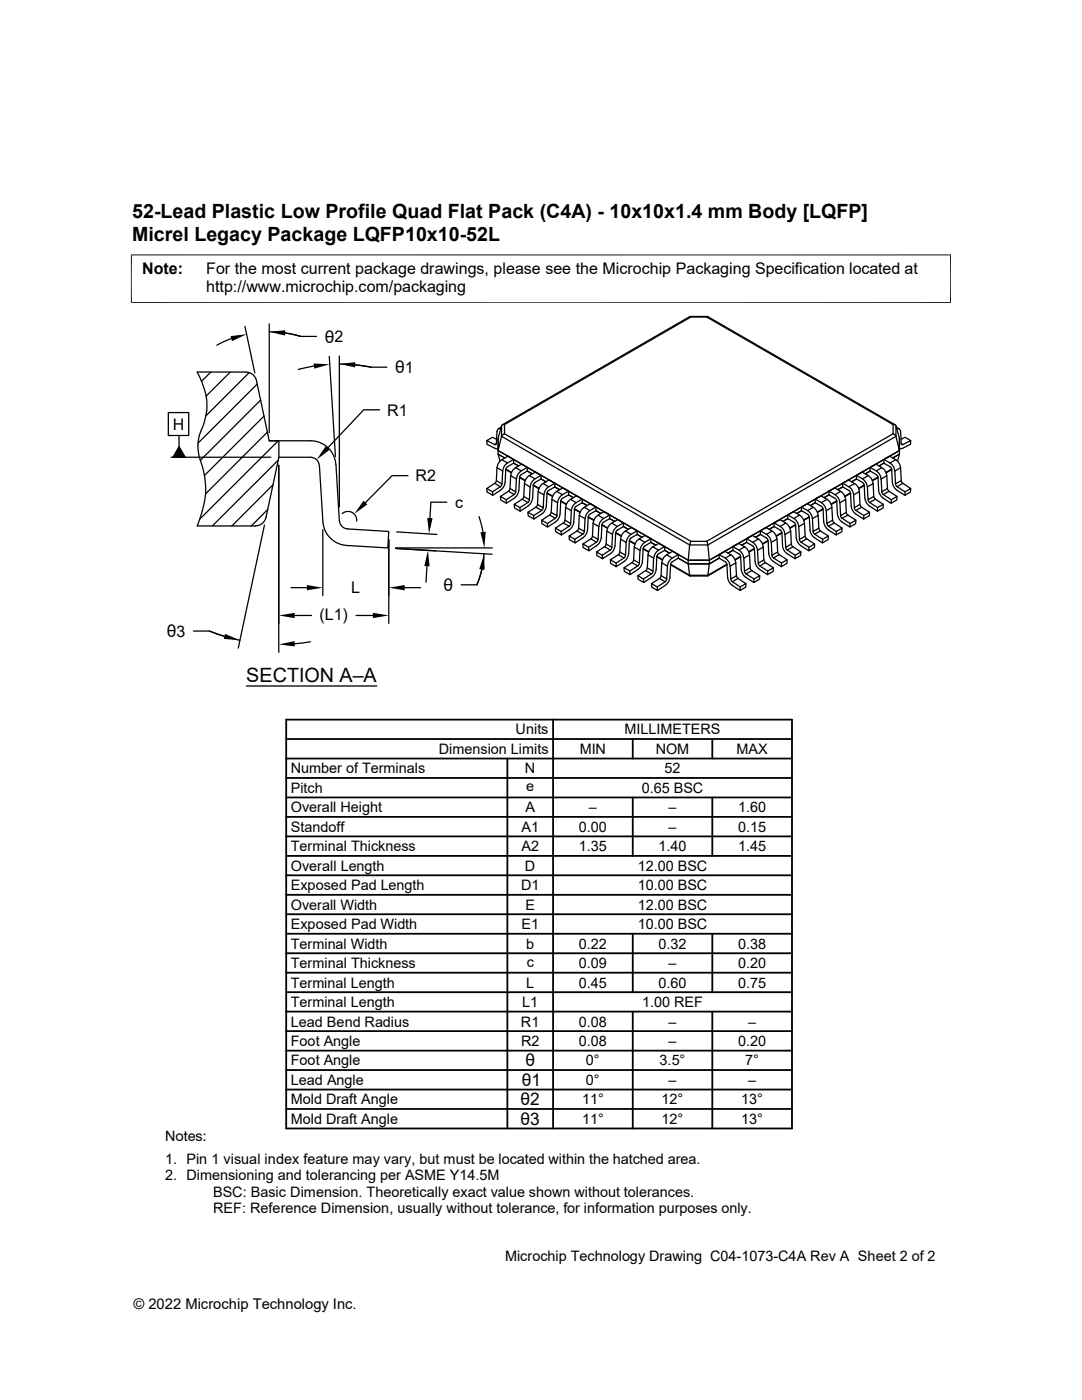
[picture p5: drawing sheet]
<svg xmlns="http://www.w3.org/2000/svg" width="216mm" height="279mm" viewBox="0 0 216 279" stroke-linecap="round" stroke-linejoin="round" font-family="sans-serif">
<g fill="none" stroke="#000" stroke-width=".25">
<path d="M42.1 74.3l-1.9 1.8M46 74.3l-4.9 4.8M46.1 67.6l-2.8 1.3M48.9 65.1l1.9 9.3M49.7 74.4l-8.6 8.6M51.3 76.6l-11.8 11.8M52 79.8l-12 12.1M53.7 64.6v21.8M53.7 66.2a21.6 21.6 0 0 1 6.3 .9M56.9 66.4l3.1 .7M60 67.1h3.2M62.7 73l-3.2 .7"/>
<path d="M65.7 71.1l1.2 20M67.7 71.1v30.1M67.7 72.6l3.2 .2 3.1 .5M70.9 72.8l3.1 .5M74 73.3h3.2M137.7 63.2h3.5M137.9 63.3l-37.2 21.4M137.9 63.3l-.2-.1-37.5 21.6M137.9 63.3h3.1M141 63.3l37.2 21.4M141.2 63.2l37.4 21.6M141.2 63.2l-.2 .1"/>
<path d="M33.6 82.3h4.1v4.6h-4.1zM33.6 86.9h.1M34.1 91.2h19.9M35.7 86.9v2.2M35.7 89.1l1.3 2.1h-2.5zM52.7 83l-11.9 11.9M53.4 86.2l-12.4 12.4M53.7 88h1.9v3.2M53.7 88h8.3a5.1 5.1 0 0 1 5 4.7M53.7 88l-2.5-12a2.18 2.18 0 0 0-2.2-1.7h-9.7a12.1 12.1 0 0 1 1.3 10.6 9 9 0 0 0-.2 8.1 15.6 15.6 0 0 1-.6 10.8l-.5 1.2h11.6a2.23 2.23 0 0 0 2.2-1.8l2.5-12M54.5 96.8l-8.2 8.2M55.5 91.8l-13.1 13.2"/>
<path d="M55.5 88l-15.6 15.6M55.6 92.8v37.4M55.6 91.2h6.4M62 91.3a1.75 1.75 0 0 1 1.7 1.6M63.7 92.9l.7 11.2M67 92.7l.7 11.2M75.8 81.8h-3.2l-7.2 7.6M81.4 94.9h-3.2l-5.3 5.4M97.1 97.5l.1 .7 1.1 .6v-.7M97.1 87.9l.1 .8 1.7 .8h.5M98.7 96.5l-1.6 1 1.2 .6 1.5-1M98.7 96.5l1.1 .6"/>
<path d="M99 95.9l-.3 .6M99 88.5l-.1 .2h-.2M99.1 87.7l-.8-.4-1.2 .6 1.6 .8M99.2 93.3l-.2 2.6 1.2 .7 .1-2.6M99.2 93.3l1.1 .7M99.4 87.5v2.4v-2.4l.7-2.5v2.1l37.5 21.7M99.4 90.6l1.3 .8M99.4 90.6l.4 1.4M99.9 99.1l1.6-1.1 1.1 .7-1.6 1zM99.9 99.1v.7l1.1 .6v-.7M99.9 85.6a.55 .55 0 0 0-.7 .5l-.2 2.4-.3 .2M100 85.2l-.6 .4"/>
<path d="M100.1 87.1l-.7 2.8 37.9 21.9-37.9-21.9v.7M100.1 91.8a2.05 2.05 0 0 0-.9 1.5M100.2 96.6l-.4 .5M100.7 86.6l-.6 .5M100.7 84.7l-.4 .1-.2 .2M100.7 84.7v1.9M100.7 86.6l37.2 21.4M100.8 96.3l-.2 .6-.4 .6-1.9 1.3M100.9 93.7l1.1 .7M100.9 93.6l1.2 .7M101.3 92.4a2.05 2.05 0 0 0-1 1.6M101.8 97.5l-.3 .5"/>
<path d="M101.9 94.9l-.1 2.6 1.1 .6 .1-2.5M101.9 94.9l1.1 .7M102.5 92.4l1 .6M102.5 92.4l-1.5 1-.2 2.9M102.5 91.7l-1.2 .7-1.2-.7 1.2-.7 1.2 .7v.7M102.9 93.3a2.05 2.05 0 0 0-1 1.6M102.9 98.1l-.3 .6M103.5 97.8l-.1 .7-.4 .6-2 1.3M103.7 95.3l1.1 .6M103.7 95.2l1.1 .7M104 94a2.05 2.05 0 0 0-.9 1.6M104.2 99.6l-1.6 1 1.2 .7 1.5-1"/>
<path d="M104.2 99.6l1.1 .7M104.5 99.1l-.3 .5M104.6 96.5l1.2 .7-.2 2.5-1.1-.6zM105.2 94l1 .6M105.2 94l-1.4 1-.3 2.8M105.2 93.3l-1.2 .7-1.1-.7 1.2-.7 1.1 .7v.7M105.6 94.9a2.05 2.05 0 0 0-1 1.6M105.6 99.7l-.3 .6M106.4 96.9l1.1 .6M106.4 96.8l1.1 .7M106.7 95.6a2.05 2.05 0 0 0-.9 1.6M106.7 96.3l-.3 .6-.2 2.7-.2 .7-.6 .7-1.6 1"/>
<path d="M107.4 98.1l1.1 .7-.1 2.5-1.1-.6zM108 95.6l-1.3 .7M108 94.9l-1.3 .7-1.1-.7 1.2-.7 1.2 .7v.7M108 95.6l.9 .6M108.4 96.5a2.05 2.05 0 0 0-1 1.6M109.2 98.5l1.1 .6M109.2 98.4l1.1 .6M109.5 97.2a2.05 2.05 0 0 0-1 1.5M110.1 99.7l1.2 .6-.2 2.6-1.1-.6zM110.7 97.2l1 .5M110.7 97.2l-1.4 .9-.3 3.1-.4 .9-.5 .5-1.6 1M110.7 96.4l-1.2 .8-1.1-.7 1.2-.7 1.1 .6v.8"/>
<path d="M111.1 98.1a2.05 2.05 0 0 0-1 1.6M111.9 99.9l1.1 .7M112.2 98.7a2.05 2.05 0 0 0-.9 1.6M113.5 98.8l.9 .5M113.5 98.8l-1.5 .9-.2 2.9M113.5 98l-1.3 .7-1.1-.6 1.2-.7 1.2 .6v.8M113.8 99.7a2.05 2.05 0 0 0-.9 1.6M116.2 99.6l-1.2 .7-1.2-.6 1.2-.7 1.2 .6v.7M162.7 99.6l1.2 .7 1.1-.6-1.2-.7-1.1 .6v.7l1.4 1 .3 3.1 .4 .8 .5 .5M165 99.7a2.05 2.05 0 0 1 1 1.6M165.4 98.8l-1 .5M165.4 98l1.2 .7 1.2-.6-1.3-.7-1.1 .6v.8l1.2 .7 .3 .4 .2 2.7"/>
<path d="M166.6 98.7a2.05 2.05 0 0 1 1 1.6M167 99.9l-1.2 .7M167.8 98.1a2.05 2.05 0 0 1 .9 1.6M168.1 97.2l-.9 .5M168.1 96.4l1.3 .8 1.1-.7-1.2-.7-1.2 .6v.8l1.5 .9 .2 2.9 .5 1.1 .5 .5 1.5 1M169.4 97.2a2.05 2.05 0 0 1 .9 1.5M169.7 98.4l-1.1 .6M169.7 98.5l-1.1 .6M170.3 98.8l1.2-.7 .1 2.6-1.1 .6zM170.5 96.5a2.05 2.05 0 0 1 1 1.6M170.9 95.6l-1 .6M170.9 94.9l1.2 .7 1.1-.7-1.2-.7-1.1 .7v.7l1.2 .7"/>
<path d="M172.1 95.6a2.05 2.05 0 0 1 1 1.6M172.1 96.3l.3 .6 .2 2.5M172.4 96.9l-1.1 .6M172.4 96.8l-1.1 .7M172.6 99.4l.2 .7 .3 .6 2 1.3M173.1 97.2l1.1-.7 .1 2.6-1.1 .6zM173.2 99.7l.3 .6M173.2 94.9a2.05 2.05 0 0 1 1 1.6M173.6 94l-.9 .6M173.6 93.3l1.3 .7 1.1-.7-1.2-.7-1.2 .7v.7l1.5 1 .2 3 .4 .9 .5 .5M174.3 99.1l.4 .5M174.7 99.6l1.5 1-1.1 .7-1.6-1"/>
<path d="M174.7 99.6l-1.2 .7M174.9 94a2.05 2.05 0 0 1 .9 1.6M175.2 95.2l-1.1 .7M175.2 95.3l-1.1 .6M175.9 98.1l.4 .6M176 93.3a2.05 2.05 0 0 1 .9 1.6M176.2 99.4l1.6 1M176.3 98.7l1.1-.7 1.6 1.1-1.2 .6zM176.4 92.4l-1 .6M176.4 91.7l1.2 .7 1.1-.7-1.2-.7-1.1 .7v.7l1.2 .7 .3 .5 .2 2.7M177 94.9l.1 2.6-1.1 .6-.2-2.5M177 94.9l-1.2 .7"/>
<path d="M177.1 97.5l.3 .5M177.6 92.4a2.05 2.05 0 0 1 .9 1.6M177.9 93.7l-1.1 .7M177.9 93.6l-1.1 .7M178.1 96.3l.1 .6 .4 .6 2 1.3M178.2 86.6l.6 .5M178.2 84.7l.4 .1 .2 .2M178.2 86.6l-37.2 21.4M178.2 84.7v1.9M178.6 94l1.1-.7 .1 2.6-1.1 .7zM178.7 96.6l.3 .5M178.7 91.8a2.05 2.05 0 0 1 1 1.5"/>
<path d="M178.8 87.1l-37.6 21.7M178.8 87.1l.7 2.8v-2.4M178.8 85v2.1M178.8 85l.7 2.5M178.9 85.2l.5 .4M178.9 85.6a.55 .55 0 0 1 .8 .5l.1 2.4M179 99.1l-.1 .7-1.1 .6v-.7M179.5 87.5v3.1M179.5 90.6l-1.4 .8M179.5 89.5h.1M179.5 90.6l-.4 1.4M179.8 87.7l.8-.4 1.1 .6-1.6 .8-.3-.2"/>
<path d="M179.8 88.5l.1 .2h.2M179.8 95.9l.3 .6M180.1 96.5l1.6 1-1.1 .6-1.6-1M180.1 96.5l-1.1 .6M181.7 97.5v.7l-1.1 .6v-.7M181.7 87.9v.8l-1.7 .8h-.5M52.8 104.8l-5.3 24.5M53.4 101.7l-3.3 3.3M58.1 117.3h3.1M64.4 105.7v13.2M67.7 103.9a1.75 1.75 0 0 0 1.7 1.7l8.2 .5-.2 3.2-8.2-.4a5.1 5.1 0 0 1-4.8-4.8M68.3 102.5a1.73 1.73 0 0 1 1.9-.3 1.73 1.73 0 0 1 1 1.8"/>
<path d="M77.6 107.7v16.7M79 109.5l19.2 1.1M79 109.3h19.2M79.2 106.2l8 .5M80.8 117.3h3.1M85.2 113l-.2 3.2M89.2 100.2h-3.2l-.2 3.2M95.6 103.1l.8 3.1M96.1 113.7l-.9 3M96.6 110.5a18.9 18.9 0 0 1-1.4 6.2h-3.2M102.6 100.6l.1 .8 1.1 .6v-.7M105.3 102.2l.1 .7 1.1 .7v-.7"/>
<path d="M106.9 101.2l-1.6 1 1.2 .7 1.6-1M106.9 101.2l1.2 .7M107.3 100.7l-.4 .5M108.1 103.8v.7l1.2 .7-.1-.7M108.4 101.3l-.3 .6M109.7 102.8l-1.6 1 1.1 .7 1.6-1.1M109.7 102.8l1.1 .6M110 102.3l-.3 .5M110.8 105.4l.1 .7 1.1 .7v-.7M111.1 102.9l-.3 .5M111.7 102.6l-.1 .7-.4 .6-1.9 1.3M111.9 100.1l1.1 .6"/>
<path d="M112.4 104.4l-1.6 1 1.2 .7 1.6-1.1M112.4 104.4l1.2 .6M112.7 103.8l-.3 .6M112.9 101.3l1.1 .6-.1 2.6-1.2-.7zM113.6 107v.7l1.1 .7v-.8M113.6 105.7l-1.6 1.1M113.9 104.5l-.3 .5M114.6 101.6l1.1 .7M114.6 101.5l1.2 .7M115 100.3a2.05 2.05 0 0 0-1 1.6M115.1 106l-1.5 1 1.1 .6 1.6-1M115.1 106l1.2 .6"/>
<path d="M115.5 105.4l-.4 .5M115.6 102.8l1.1 .7-.1 2.6-1.1-.7zM116.2 100.3l1 .6M116.2 100.3l-1.5 1-.2 3.1-.4 .8-.5 .5M116.3 108.6l.1 .7 1.1 .6v-.7M116.6 101.3a2.05 2.05 0 0 0-1 1.5M116.6 106.1l-.3 .5M117.4 103.2l1.1 .7M117.4 103.2l-.2 2.8-.3 .6-.6 .7-1.6 1.1M117.4 103.1l1.1 .7M117.7 101.9a2.05 2.05 0 0 0-.9 1.6M117.9 107.5l-1.6 1.1 1.2 .6 1.5-1"/>
<path d="M117.9 107.5l1.1 .7M118.2 107l-.3 .5M118.3 104.4l1.2 .7-.2 2.6-1.1-.7zM118.9 101.9l1 .6M118.9 101.9l-1.4 .9-.1 .4M118.9 101.2l-1.2 .7-1.1-.7 1.2-.7 1.1 .7v.7M119 110.2l.1 .6 1.1 .7v-.7M119.3 102.8a2.05 2.05 0 0 0-.9 1.6M119.3 107.7l-.3 .5M120.1 104.8l1.1 .6M120.1 104.7l1.1 .6M120.4 103.5a2.05 2.05 0 0 0-.9 1.6"/>
<path d="M120.6 109.1l-1.6 1.1 1.2 .6 1.6-1M120.6 109.1l1.2 .7M120.9 108.6l-.3 .5M121.1 106l-.2 2.6 1.2 .6 .1-2.5M121.1 106l1.1 .7M121.7 103.5l.9 .6M121.7 103.5l-1.5 .9-.3 3.1-.4 .9-.4 .5-1.6 1M121.7 102.8l-1.3 .7-1.1-.7 1.2-.7 1.2 .7v.7M121.8 111.7v.7l1.2 .7-.1-.7M122 104.4a2.05 2.05 0 0 0-.9 1.6M122.1 109.2l-.3 .6M122.7 108.9l-.2 .7-.3 .6-2 1.3"/>
<path d="M122.9 106.4l1.1 .6M122.9 106.3l1.1 .6M123.2 105.1a2.05 2.05 0 0 0-1 1.6M123.4 110.7l-1.6 1 1.1 .7 1.6-1M123.4 110.7l1.1 .7M123.7 110.2l-.3 .5M123.8 107.6l-.1 2.6 1.1 .6 .1-2.6M123.8 107.6l1.1 .6M124.4 105.1l1 .5M124.4 105.1l-1.4 .9-.3 2.9M124.4 104.4l-1.2 .7-1.2-.7 1.3-.7 1.1 .7v.7M124.5 113.3l.1 .7 1.1 .7v-.7"/>
<path d="M124.8 106a2.05 2.05 0 0 0-1 1.6M124.8 110.8l-.3 .5M125.4 110.5l-.1 .6-.4 .7-1.9 1.3M125.6 108l1.1 .6M125.6 107.9l-.1 2.6M125.6 107.9l1.1 .6M125.9 106.7a2.05 2.05 0 0 0-.9 1.5M125.9 107.4l-.3 .5M126.1 112.3l-1.6 1 1.2 .7 1.6-1.1M126.1 112.3l1.2 .6M126.4 111.7l-.3 .6M126.6 109.2l-.2 2.5 1.2 .7 .1-2.6"/>
<path d="M126.6 109.2l1.1 .6M127.1 106.7l1 .5M127.1 106.7l-1.2 .7M127.1 105.9l-1.2 .7-1.1-.6 1.2-.7 1.1 .6v.8M127.3 114.9v.7l1.1 .6v-.7M127.3 114.9l1.5-1 1.2 .6-1.6 1zM127.5 107.6a2.05 2.05 0 0 0-.9 1.6M127.6 112.4l-.3 .5M128.3 109.6l1.1 .6M128.3 109.5l1.2 .6M128.7 108.2a2.05 2.05 0 0 0-1 1.6M129.2 113.3l-.4 .6"/>
<path d="M129.3 110.7l-.1 2.6 1.1 .7 .1-2.6M129.3 110.7l1.1 .7M129.9 108.2l1 .6M129.9 108.2l-1.5 1-.2 3.1-.4 .9-.5 .4-1.6 1.1M129.9 107.5l-1.2 .7-1.2-.6 1.2-.8 1.2 .7v.7M130 116.5v.7l1.2 .6-.1-.7M130.3 109.2a2.05 2.05 0 0 0-1 1.5M130.3 114l-.3 .5M130.9 113.7l-.2 .6-.3 .6-2 1.3M131.1 111.1l1.1 .7M131.1 111l1.1 .7M131.4 109.8a2.05 2.05 0 0 0-.9 1.6"/>
<path d="M131.6 115.4l-1.6 1.1 1.1 .6 1.6-1M131.6 115.4l1.1 .7M131.9 114.9l-.3 .5M132 112.3l-.1 2.6 1.1 .6 .2-2.5M132 112.3l1.2 .7M132.6 109.8l1 .6M132.6 109.8l-1.4 1-.3 2.9M132.6 109.1l-1.2 .7-1.1-.7 1.2-.7 1.1 .7v.7M132.8 116.8l-1.6 1M133 110.7a2.05 2.05 0 0 0-.9 1.6M133.1 115.5l-.4 .6M133.8 112.6l3.8 2.2"/>
<path d="M133.8 112.7l-.2 2.7-.3 .9-.5 .5M134.1 111.4a2.05 2.05 0 0 0-.9 1.6M135.4 111.4l1.9 1.1M135.4 111.4l-1.4 .8-.2 .5 3.9 2.3M135.4 110.7l-1.3 .7-1.1-.7 1.2-.7 1.2 .7v.7M137.3 111.8h4.2v.7h-4.2zM137.3 112.5h4.2l-.3 2.3M137.3 112.5l.3 2.3M137.6 108.8l-.3 3h4.2l38-21.9-38 21.9-.3-3M137.6 108.8h3.6M137.6 114.8h3.6M137.6 114.8l.1 .2h3.5"/>
<path d="M137.9 108l-.3 .8M137.9 108h3.1M141 108l.2 .8M141.2 114.8v.2M143.5 110.7l1.2 .7 1.2-.7-1.3-.7-1.1 .7v.7l1.4 .8 .2 .5M143.5 111.4l-2 1.1M144.7 111.4a2.05 2.05 0 0 1 1 1.6M145 112.6l-3.8 2.2M145.1 112.7l-3.9 2.3M145.1 112.7l.1 2.5M145.2 115.2l.3 .9 .6 .7M145.7 113l1.1-.7 .2 2.6-1.2 .6z"/>
<path d="M145.8 115.5l.3 .6M145.9 110.7a2.05 2.05 0 0 1 .9 1.6M146.1 116.8l1.6 1M146.2 109.1l1.2 .7 1.2-.7-1.2-.7-1.2 .7v.7l1.4 .9 .2 .3 .1 2.7M146.2 109.8l-.9 .6M147 114.9l.3 .5M147.3 115.4l1.5 1.1-1.1 .6-1.6-1M147.3 115.4l-1.2 .7M147.4 109.8a2.05 2.05 0 0 1 1 1.6M147.8 111.1l-1.1 .7M147.8 111l-1.1 .7M147.9 113.7l.2 .6 .4 .6 1.9 1.3"/>
<path d="M148.5 114l.4 .5M148.6 109.2a2.05 2.05 0 0 1 .9 1.5M148.8 116.5v.7l-1.1 .6v-.7M148.9 114.5l1.1-.6 1.6 1-1.1 .6zM149 108.2l-1 .6M149 107.5l1.2 .7 1.1-.6-1.2-.8-1.1 .7v.7l1.2 .7 .3 .5 .2 2.7M149.6 110.7l.1 2.6-1.2 .7-.1-2.6M149.6 110.7l-1.2 .7M149.7 113.3l.3 .6M150.2 108.2a2.05 2.05 0 0 1 1 1.6M150.5 109.5l-1.1 .6M150.5 109.6l-1.1 .6"/>
<path d="M150.7 112.1l.2 .6 .3 .6 1.9 1.4M151.3 112.4l.3 .5M151.3 107.6a2.05 2.05 0 0 1 1 1.6M151.6 114.9v.7l-1.2 .6 .1-.7M151.7 106.7l-1 .5M151.7 105.9l1.2 .7 1.2-.6-1.3-.7-1.1 .6v.8l1.2 .7M152.3 109.2l.1 2.5-1.1 .7-.1-2.6M152.3 109.2l-1.1 .6M152.4 111.7l.3 .6M152.7 112.3l1.6 1-1.1 .7-1.6-1.1M152.7 112.3l-1.1 .6M152.9 107.4l.4 .5"/>
<path d="M152.9 106.7a2.05 2.05 0 0 1 1 1.5M153.3 108l-1.1 .6M153.3 107.9l.1 2.8 .3 .7 .6 .7 1.6 1M153.3 107.9l-1.2 .6M154 110.8l.3 .5M154.1 106a2.05 2.05 0 0 1 .9 1.6M154.3 113.3v.7l-1.2 .7 .1-.7M154.5 105.1l-1 .5M154.5 104.4l1.2 .7 1.1-.7-1.2-.7-1.1 .7v.7l1.4 .8 .1 .3 .1 2.7M155 107.6l.2 2.6-1.2 .6-.1-2.6M155 107.6l-1.1 .6M155.2 110.2l.3 .5"/>
<path d="M155.5 110.7l1.6 1-1.2 .7-1.6-1M155.5 110.7l-1.2 .7M155.7 105.1a2.05 2.05 0 0 1 .9 1.6M156 106.3l-1.1 .6M156 106.4l-1.1 .6M156.1 108.9l.2 .7 .4 .6 1.9 1.3M156.6 106.7l1.2-.7 .1 2.6-1.1 .6zM156.8 109.2l.3 .6M156.8 104.4a2.05 2.05 0 0 1 1 1.6M157.1 111.7l-.1 .7-1.1 .7v-.7M157.2 103.5l-1 .6M157.2 102.8l1.2 .7 1.2-.7-1.3-.7-1.1 .7v.7l1.4 .9 .3 2.9 .4 1.1 .5 .5 1.6 1"/>
<path d="M157.9 108.6l.3 .5M158.2 109.1l1.6 1.1-1.1 .6-1.6-1M158.2 109.1l-1.1 .7M158.4 103.5a2.05 2.05 0 0 1 1 1.6M158.7 104.8l-1.1 .6M158.8 104.7l-1.2 .6M159.4 105.1l1.1-.7 .2 2.6-1.2 .7zM159.5 107.7l.3 .5M159.6 102.8a2.05 2.05 0 0 1 .9 1.6M159.8 110.2v.6l-1.2 .7 .1-.7M159.9 101.9l-.9 .6M159.9 101.2l1.2 .7 1.2-.7-1.2-.7-1.2 .7v.7l1.2 .7 .4 .6"/>
<path d="M160.7 107l.3 .5M161 107.5l1.5 1.1-1.1 .6-1.6-1M161 107.5l-1.2 .7M161.1 101.9a2.05 2.05 0 0 1 1 1.6M161.5 103.2l-1.1 .7M161.5 103.2l.1 2.8 .3 .6 .6 .7 1.6 1.1M161.5 103.1l-1.1 .7M162.1 103.5l1.2-.7 .1 2.6-1.2 .7zM162.2 106.1l.4 .5M162.3 101.3a2.05 2.05 0 0 1 .9 1.5M162.5 108.6v.7l-1.1 .6v-.7M162.7 100.3l-1 .6"/>
<path d="M163.4 105.4l.3 .5M163.7 106l1.6 1-1.2 .6-1.5-1M163.7 106l-1.1 .6M163.9 100.3a2.05 2.05 0 0 1 .9 1.6M164.2 101.5l-1.1 .7M164.2 101.6l-1.1 .7M165 104.5l.3 .5M165.3 105.7l1.6 1.1M165.3 107l-.1 .7-1.1 .7v-.8M166 101.3l.1 2.5-1.1 .7-.1-2.6M166 101.3l-1.1 .6M166.1 103.8l.4 .6"/>
<path d="M166.5 104.4l1.5 1-1.1 .7-1.6-1.1M166.5 104.4l-1.2 .6M167 100.1l-1.1 .6M167.1 102.6l.2 .7 .4 .6 1.9 1.3M167.6 100.3l1.1-.6 .2 2.6-1.2 .6zM167.7 102.9l.3 .5M168 105.4v.7l-1.1 .7v-.7M168.9 102.3l.3 .5M169.2 102.8l1.6 1-1.2 .7-1.6-1.1M169.2 102.8l-1.2 .6M170.5 101.3l.3 .6M170.8 103.8l-.1 .7-1.1 .7v-.7"/>
<path d="M171.6 100.7l.3 .5M171.9 101.2l1.6 1-1.1 .7-1.6-1M171.9 101.2l-1.1 .7M173.5 102.2v.7l-1.2 .7 .1-.7M176.2 100.6v.8l-1.1 .6v-.7M38.6 125.9h3.2M41.8 125.9l3 1.1 3.1 .8M41.8 125.9l3 1.1M49.1 136.9h26.1M58.8 122.8h3.3M62 128.1l-3.2 .4M71.1 122.8h3.3"/>
</g>
<path d="M26.1 50.9h163.7M26.2 50.8v9.7M189.7 50.8v9.7M26.1 60.4h163.7" fill="none" stroke="#000" stroke-width=".2"/>
<g fill="#000">
<path d="M46 67.1l3.2-.4-2.9 1.4zM53.7 66.2l3.2-.3v1.1zM62.6 72.5l3.2 .2-3.1 .9zM67.7 72.6l3.2-.3-.1 1zM35.7 89.1l1.3 2.1h-2.5zM65 89l.7 .8-2.5 1.9zM72.5 99.9l.8 .8-2.6 1.9zM61.2 116.8l3.2 .5-3.2 .5zM77.6 117.3l3.2-.5v1zM85.4 109.8l.3 3.2h-1zM85.3 103.4h1l-.7 3.2zM96.6 110.5l.1 3.2-1.1-.1z"/>
<path d="M95.9 106.2l1-.1-.3 3.2zM44.9 126.5l3 1.3-3.2-.3zM55.6 122.8l3.2-.5v1.1zM55.6 128.6l3.2-.6v1zM74.4 122.3l3.2 .5-3.2 .6z"/>
</g>
<g fill="none" stroke="#000" stroke-width=".36">
<path d="M57.1 159.2h100.9M57.1 155.3h100.9M57.1 151.4h100.9M57.1 147.5h100.9M57.1 143.6h100.9v81.6h-100.9zM101.2 151.4v73.8M110.4 143.6v81.6M126.3 147.5v3.9M126.3 159.2v11.6M142.1 147.5v3.9M142.1 159.2v11.6M57.1 163h100.9"/>
<path d="M57.1 174.7h100.9M57.1 170.8h100.9M57.1 166.9h100.9M57.1 178.6h100.9M57.1 190.2h100.9M57.1 182.5h100.9M57.1 186.4h100.9M57.1 198h100.9M57.1 194.1h100.9M126.3 186.4v11.6M142.1 186.4v11.6M57.1 205.8h100.9"/>
<path d="M57.1 201.9h100.9M57.1 213.6h100.9M57.1 209.7h100.9M57.1 217.4h100.9M126.3 201.9v23.3M142.1 201.9v23.3M57.1 221.3h100.9"/>
</g>
<g font-size="3.9">
<text x="26.4" y="43.5">52-Lead Plastic Low Profile Quad Flat Pack (C4A) - 10x10x1.4 mm Body [LQFP]</text>
<text x="26.4" y="48">Micrel Legacy Package LQFP10x10-52L</text>
<text x="49.1" y="136.1">SECTION A–A</text>
</g>
<g font-size="3.5">
<text x="64.8" y="68.4">θ2</text>
<text x="78.8" y="74.5">θ1</text>
<text x="88.5" y="117.9">θ</text>
<text x="33.3" y="127.2">θ3</text>
<text x="104.8" y="212.8">θ</text>
<text x="103.9" y="220.6">θ2</text>
<text x="104.1" y="216.7">θ1</text>
<text x="103.9" y="224.5">θ3</text>
</g>
<g font-size="3.2">
<text x="28.4" y="54.6">Note:</text>
<text x="41.1" y="58.3">http://www.microchip.com/packaging</text>
<text x="41.1" y="54.6">For the most current package drawings, please see the Microchip Packaging Specification located at</text>
<text x="77.3" y="82.9">R1</text>
<text x="34.5" y="85.8">H</text>
<text x="82.9" y="96.1">R2</text>
<text x="90.8" y="101.3">c</text>
<text x="70" y="118.4">L</text>
<text x="63.7" y="123.7">(L1)</text>
</g>
<g font-size="2.9">
<text x="102.9" y="146.6">Units</text>
<text x="124.6" y="146.6">MILLIMETERS</text>
<text x="58" y="154.3">Number of Terminals</text>
<text x="87.6" y="150.5">Dimension Limits</text>
<text x="104.8" y="154.3">N</text>
<text x="115.7" y="150.5">MIN</text>
<text x="130.8" y="150.5">NOM</text>
<text x="132.6" y="154.3">52</text>
<text x="147" y="150.5">MAX</text>
<text x="58" y="158.2">Pitch</text>
<text x="105" y="157.9">e</text>
<text x="128" y="158.2">0.65 BSC</text>
<text x="58" y="162.1">Overall Height</text>
<text x="58" y="166">Standoff</text>
<text x="104.1" y="166">A1</text>
<text x="104.8" y="162.1">A</text>
<text x="115.5" y="166">0.00</text>
<text x="117.5" y="162.1">–</text>
<text x="133.4" y="162.1">–</text>
<text x="133.4" y="166">–</text>
<text x="147.3" y="162.1">1.60</text>
<text x="147.3" y="166">0.15</text>
<text x="58" y="169.9">Terminal Thickness</text>
<text x="58" y="173.8">Overall Length</text>
<text x="104.1" y="169.9">A2</text>
<text x="104.8" y="173.8">D</text>
<text x="115.5" y="169.9">1.35</text>
<text x="127.3" y="173.8">12.00 BSC</text>
<text x="131.4" y="169.9">1.40</text>
<text x="147.3" y="169.9">1.45</text>
<text x="58" y="177.7">Exposed Pad Length</text>
<text x="104" y="177.7">D1</text>
<text x="127.3" y="177.7">10.00 BSC</text>
<text x="58" y="181.5">Overall Width</text>
<text x="58" y="185.4">Exposed Pad Width</text>
<text x="104" y="185.4">E1</text>
<text x="104.8" y="181.5">E</text>
<text x="127.3" y="185.4">10.00 BSC</text>
<text x="127.3" y="181.5">12.00 BSC</text>
<text x="58" y="189.3">Terminal Width</text>
<text x="105" y="189.3">b</text>
<text x="115.5" y="189.3">0.22</text>
<text x="131.4" y="189.3">0.32</text>
<text x="147.3" y="189.3">0.38</text>
<text x="58" y="197.1">Terminal Length</text>
<text x="58" y="193.2">Terminal Thickness</text>
<text x="105" y="197.1">L</text>
<text x="105.1" y="192.9">c</text>
<text x="115.5" y="193.2">0.09</text>
<text x="115.5" y="197.1">0.45</text>
<text x="131.4" y="197.1">0.60</text>
<text x="133.4" y="193.2">–</text>
<text x="147.3" y="193.2">0.20</text>
<text x="147.3" y="197.1">0.75</text>
<text x="58" y="201">Terminal Length</text>
<text x="104.2" y="201">L1</text>
<text x="128.1" y="201">1.00 REF</text>
<text x="58" y="204.9">Lead Bend Radius</text>
<text x="58" y="208.7">Foot Angle</text>
<text x="104" y="204.9">R1</text>
<text x="104" y="208.8">R2</text>
<text x="115.5" y="204.9">0.08</text>
<text x="115.5" y="208.7">0.08</text>
<text x="133.4" y="204.9">–</text>
<text x="133.4" y="208.7">–</text>
<text x="147.3" y="208.7">0.20</text>
<text x="149.3" y="204.9">–</text>
<text x="58" y="212.6">Foot Angle</text>
<text x="116.9" y="212.6">0°</text>
<text x="131.6" y="212.6">3.5°</text>
<text x="148.7" y="212.6">7°</text>
<text x="58" y="216.5">Lead Angle</text>
<text x="58" y="220.4">Mold Draft Angle</text>
<text x="116.1" y="220.4">11°</text>
<text x="116.9" y="216.5">0°</text>
<text x="132" y="220.4">12°</text>
<text x="133.4" y="216.5">–</text>
<text x="147.9" y="220.4">13°</text>
<text x="149.3" y="216.5">–</text>
<text x="32.9" y="227.6">Notes:</text>
<text x="58" y="224.3">Mold Draft Angle</text>
<text x="116.1" y="224.3">11°</text>
<text x="132" y="224.3">12°</text>
<text x="147.9" y="224.3">13°</text>
<text x="32.9" y="232.2">1. Pin 1 visual index feature may vary, but must be located within the hatched area.</text>
<text x="32.9" y="235.5">2. Dimensioning and tolerancing per ASME Y14.5M</text>
<text x="42.5" y="238.8">BSC: Basic Dimension. Theoretically exact value shown without tolerances.</text>
<text x="42.5" y="242.2">REF: Reference Dimension, usually without tolerance, for information purposes only.</text>
<text x="100.8" y="251.7">Microchip Technology Drawing C04-1073-C4A Rev A Sheet 2 of 2</text>
<text x="26.6" y="261.3">© 2022 Microchip Technology Inc.</text>
</g>
</svg>
